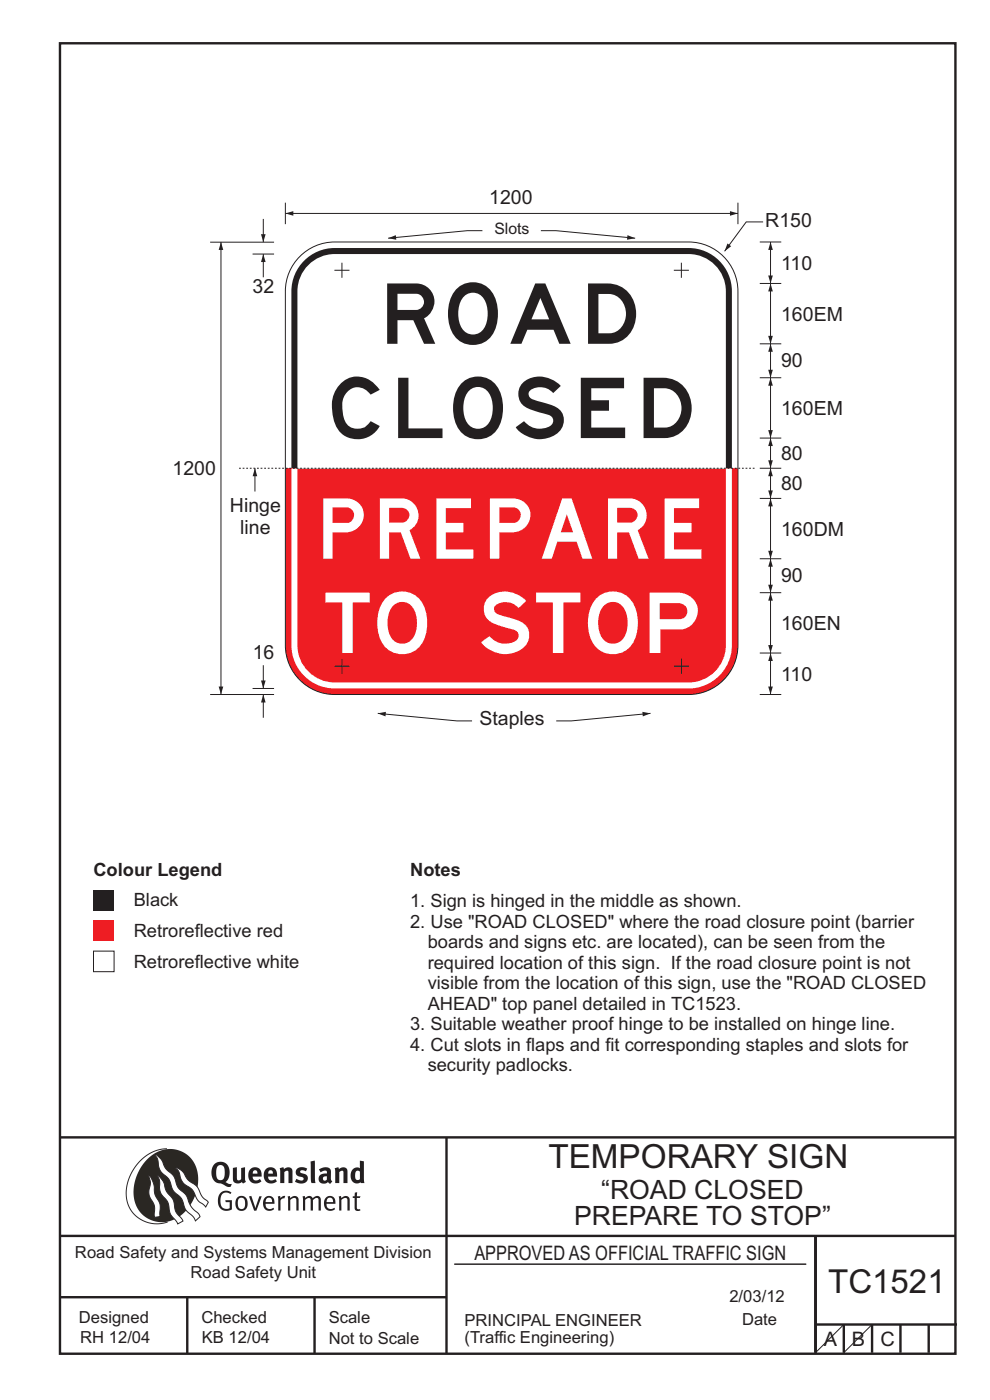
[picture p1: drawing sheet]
<svg xmlns="http://www.w3.org/2000/svg" width="210mm" height="297mm" viewBox="0 0 210 297" stroke-linecap="round" stroke-linejoin="round" font-family="sans-serif">
<g fill="none" stroke="#231f20" stroke-width=".51">
<path d="M12.7 9.2h190v278h-190zM12.7 241.3h190M94.7 241.4v45.8M12.7 275.2h82M12.7 262.2h190.1M39.7 275.2v12M66.7 275.2v12M173 262.1v24.9M173 281h30M179 281v6M185 281v6M191 281v6"/>
<path d="M197 281v6"/>
</g>
<path d="M96.4 268.2h74.6" fill="none" stroke="#231f20" stroke-width=".21"/>
<path d="M35.4 243.7a9.5 9.5 0 0 0-8.6 10.4 6.5 6.5 0 0 0 8.8 5.1" fill="none" stroke="#2a2723" stroke-width=".21"/>
<path d="M31.3 245.9a6.1 6.1 0 0 1 7.3-1.6 6.1 6.1 0 0 1 3.4 6.6 8.8 8.8 0 0 1-7.2 8.4 6.1 6.1 0 0 1-6.4-7.5 10.5 10.5 0 0 1 2.9-5.9z" fill-rule="evenodd" fill="#2a2723"/>
<g fill="#fff" stroke="#2a2723" stroke-width=".21">
<path d="M31.6 249.3l.3 .3 .6 1.2 .4 2.6 1 2 .1 2.7-1.2 .1-.1-2.4-.9-1.8-.2-.7 .3-2.4z" fill-rule="evenodd"/>
<path d="M37.2 247.7l.5 .1 .9 .6 1.3 1.9 1.9 1.5 1.1 2.1 1.3 1.2-.6 1-1.6-1.5-1.2-2.2-2-1.5-.5-.9-.4-1.5z" fill-rule="evenodd"/>
<path d="M32.8 244.9l.4 .1 .9 .8 1 2.1 1.7 1.5 1 2.5 1.6 1.6 1.2 2.5 1.6 1.6 .2 .5-.9 .9-.5-.9-1.6-1.5-1-2.4-1.7-1.7-.9-2.4-1.8-1.7-.3-.9-.3-1.6z" fill-rule="evenodd"/>
<path d="M33.4 249.4l.5 .3 .7 .9 .7 2.1 1.5 1.9 .5 2.5 1.5 1.8v.1l-1.1 .6-1.6-2.1-.6-2.5-1.4-1.9-.3-1v-1.6z" fill-rule="evenodd"/>
</g>
<g fill="#231f20">
<path d="M46.8 253.1l.5-.4 .7-.1 .6 .1 .5 .3-.2 .3-.9-.3-.8 .2-.3 .7-.1 1.1 .1 .6 .3 .5 .5 .3h.6l.4-.1v-1.3h-.8l-.1-.4h1.4v2l-.7 .2-.8 .1-.6-.3-.5-.4-.3-.8-.1-1 .2-.7z" fill-rule="evenodd"/>
<path d="M50.7 254.3l.7-.2 .5 .5 .1 1.2-.2 .4-.3 .2h-.5l-.4-.3-.2-1.1zM50.4 254l-.5 1.1 .3 1.2 .7 .5 1-.1 .4-.4 .2-.5v-.8l-.2-.7-.3-.4-.5-.2h-.6z" fill-rule="evenodd"/>
<path d="M52.8 253.8l.5-.1 .9 2.6 .8-2.5h.5l-1.1 3h-.5z" fill-rule="evenodd"/>
<path d="M56.6 254.2l.4-.1 .4 .1 .2 .3 .1 .5h-1.4zM56.2 254l-.4 1v.7l.3 .6 .4 .4 .5 .2 1.1-.3 .1-.1-.2-.3-.6 .3-.7-.2-.3-.2-.1-.6v-.1h1.9l-.2-1.2-.8-.5-.5 .1z" fill-rule="evenodd"/>
<path d="M58.9 253.8l.5-.1 .1 .5 .4-.4 .6-.1-.2 .5-.4 .1-.4 .3v2.2h-.5z" fill-rule="evenodd"/>
<path d="M61 253.8l.5-.1a.24 .24 0 0 0 .1 .4 .24 .24 0 0 0 .3-.2l.8-.2 .6 .5v2.6h-.4l-.1-2.3-.1-.3-.3-.1-.8 .5v2.2h-.5z" fill-rule="evenodd"/>
<path d="M64.2 253.8l.4-.1a.23 .23 0 0 0 .2 .4 .23 .23 0 0 0 .3-.2l.5-.2 .6 .2a.23 .23 0 0 0 .2 .2 .23 .23 0 0 0 .2-.1l.8-.3 .6 .4 .1 2.7h-.5v-2.3l-.1-.3-.3-.1-.8 .5v2.2h-.5v-2.3l-.1-.3-.3-.1-.8 .4v2.3h-.4z" fill-rule="evenodd"/>
<path d="M69.5 254.2l.5-.1 .4 .1 .3 .8h-1.4zM69.2 254l-.5 1 .1 .7 .2 .6 .4 .4 .4 .2 1.1-.3 .2-.1-.2-.3-.6 .3-.7-.2-.3-.4v-.5h1.9l-.2-1.2-.4-.3-.5-.2-.5 .1z" fill-rule="evenodd"/>
<path d="M71.8 253.8l.5-.1a.24 .24 0 0 0 .1 .4 .24 .24 0 0 0 .4-.2l.7-.2 .6 .5 .1 2.6h-.5v-2.3l-.1-.3-.3-.1-.9 .5v2.2h-.4z" fill-rule="evenodd"/>
<path d="M75.3 253l.5-.1-.1 .9h.8l-.2 .3h-.6v2.2l.2 .2h.5v.3l-.2 .1-.6-.1-.4-.3v-2.4h-.4v-.3h.4z" fill-rule="evenodd"/>
<path d="M46.2 247.4l.4-.2h.4l.6 .6v1.8l-.2 .5-.3 .2h-.8l-.3-.6-.1-1.5zM45.5 246.9l-.4 .7-.2 .8v1l.3 .9 .7 .6 1 .2 1.6 .7 .4-.1 .3-.5h-.6l-.8-.4 .7-1 .2-1.5a1.91 1.91 0 0 0-1.1-1.7 1.91 1.91 0 0 0-2.1 .3z" fill-rule="evenodd"/>
<path d="M49.4 247.8l.8-.2 .1 2.5 .1 .2 .3 .1 .5-.3v-2.3l.8-.2v2.6l.2 .5-.7 .3a.39 .39 0 0 0-.7 0h-.8l-.5-.4z" fill-rule="evenodd"/>
<path d="M53.8 248.4l.3-.1h.3l.2 .7h-1zM53.1 248l-.3 .5-.1 .8v.7l.4 .6 .5 .4 .6 .1 .7-.1 .6-.4-.4-.5-.4 .3h-.5l-.4-.2-.2-.3v-.3h1.9l-.1-1-.3-.6-1-.4-.5 .1z" fill-rule="evenodd"/>
<path d="M57.1 248.4l.2-.1h.4l.2 .7h-1zM56.4 248l-.3 .6-.2 .8 .2 .7 .3 .5 .5 .4 .6 .1 .6-.1 .6-.4-.3-.5-.6 .3h-.5l-.4-.6v-.2h1.9l-.1-1-.3-.6-.5-.3-.5-.1-.5 .1z" fill-rule="evenodd"/>
<path d="M59.3 247.8l.8-.2 .1 .4 1-.4 .7 .3 .1 .5v2.6h-.8v-2.3l-.3-.3-.6 .3v2.3h-.9z" fill-rule="evenodd"/>
<path d="M63 248l.9-.4 1.3 .3-.3 .6-.9-.2-.3 .2 .1 .3 1 .3 .4 .4v.8l-.4 .6-1.1 .2-1.1-.4 .3-.6 1 .3h.3l.2-.3-.1-.3-1-.3-.4-.3-.2-.6z" fill-rule="evenodd"/>
<path d="M68.6 249.7l.7-.2v.7l-.3 .3-.3-.1-.2-.3zM67.7 248.1l.3 .6 .8-.4 .5 .2a.35 .35 0 0 1 0 .5 .35 .35 0 0 1-.5 0l-1 .4-.2 .9 .2 .4 .3 .3h1.1a.49 .49 0 0 1 .8 .2l.5-.6-.3-.4v-1.7l-.2-.5-.4-.3-.6-.1z" fill-rule="evenodd"/>
<path d="M71 247.8l.8-.2 .1 .4 1-.4 .6 .3 .2 .5v2.6h-.8v-2.3l-.3-.3-.6 .3v2.3h-.9z" fill-rule="evenodd"/>
<path d="M75.6 248.5l.3-.1 .4 .2v1.5l-.3 .2-.4-.1-.2-.3v-.9zM76.3 246.2v1.3a.19 .19 0 0 1 0 .3 .19 .19 0 0 1-.3-.1l-.8 .1-.6 .5-.2 .9 .1 1 .3 .5 .6 .3h.6l.5-.2v.2h.8l-.1-4.6z" fill-rule="evenodd"/>
<path d="M65.9 246.4l.9-.2 .1 4.8h-.8l-.1-.3z" fill-rule="evenodd"/>
</g>
<path d="M179 281l-6 6" fill="none" stroke="#231f20" stroke-width=".21"/>
<path d="M19.8 188.8h4.4v4.4h-4.4z" fill-rule="evenodd" fill="#231f20"/>
<path d="M19.8 201.8h4.4v4.3h-4.4z" fill-rule="evenodd" fill="#fff" stroke="#231f20" stroke-width=".21"/>
<path d="M19.8 195.2h4.4v4.4h-4.4z" fill-rule="evenodd" fill="#ee1d23"/>
<path d="M185 281l-6 6" fill="none" stroke="#231f20" stroke-width=".21"/>
<path d="M64.1 54a10.4 10.4 0 0 1 6.9-2.7h75.1a10.5 10.5 0 0 1 10.4 10.5v37.5h-96v-37.5a10.4 10.4 0 0 1 3.6-7.8z" fill-rule="evenodd" fill="#fff"/>
<path d="M64.5 55.3a9.1 9.1 0 0 1 6.5-2.7h75.1a9.2 9.2 0 0 1 9.2 9.2v37.5h-93.5v-37.5a9.1 9.1 0 0 1 2.7-6.5z" fill-rule="evenodd" fill="#231f20"/>
<path d="M60.5 99.3h96v37.6a10.5 10.5 0 0 1-10.4 10.4h-75.1a10.5 10.5 0 0 1-10.5-10.4zM61.8 99.3h93.5v37.6a9.2 9.2 0 0 1-9.2 9.2h-75.1a9.2 9.2 0 0 1-9.2-9.2zM63.1 99.3h90.9v37.6a7.9 7.9 0 0 1-7.9 7.9h-75.1a7.9 7.9 0 0 1-7.9-7.9z" fill-rule="evenodd" fill="#ee1d23"/>
<path d="M65.4 56.2a7.9 7.9 0 0 1 5.6-2.3h75.1a7.9 7.9 0 0 1 7.9 7.9v37.5h-90.9v-37.5a7.9 7.9 0 0 1 2.3-5.6z" fill-rule="evenodd" fill="#fff"/>
<path d="M163.4 138.5v8.8" fill="none" stroke="#231f20" stroke-width=".21"/>
<g fill="#231f20">
<path d="M163.4 138.5l.5 1.7h-.9z"/>
<path d="M163 145.6h.9l-.5 1.7z"/>
</g>
<path d="M163.4 118.5v7.2" fill="none" stroke="#231f20" stroke-width=".21"/>
<g fill="#231f20">
<path d="M163.4 118.5l.5 1.7h-.9z"/>
<path d="M163 124h.9l-.5 1.7z"/>
</g>
<path d="M163.4 125.7v12.8" fill="none" stroke="#231f20" stroke-width=".21"/>
<g fill="#231f20">
<path d="M163.4 125.7l.5 1.7h-.9z"/>
<path d="M163 136.8h.9l-.5 1.7z"/>
</g>
<path d="M60.5 45.3h96M156.5 43v4.6M161.2 125.7h4.5M161.2 138.5h4.5M161.2 147.3h4.5" fill="none" stroke="#231f20" stroke-width=".21"/>
<g fill="#231f20">
<path d="M60.5 45.3l1.7-.5v1z"/>
<path d="M154.8 44.8l1.7 .5-1.7 .5z"/>
</g>
<path d="M161.9 47.1h-3.6l-4.6 6.2" fill="none" stroke="#231f20" stroke-width=".21"/>
<path d="M154.3 51.7l.8 .5-1.4 1.1z" fill="#231f20"/>
<path d="M50.7 99.3h109.7" fill="none" stroke="#231f20" stroke-width=".21" stroke-dasharray=".4 .4" stroke-linecap="butt"/>
<path d="M60.5 43v4.6M163.4 99.3v6.4" fill="none" stroke="#231f20" stroke-width=".21"/>
<g fill="#231f20">
<path d="M163.4 99.3l.5 1.7h-.9z"/>
<path d="M163 104h.9l-.5 1.7z"/>
</g>
<path d="M163.4 105.7v12.8" fill="none" stroke="#231f20" stroke-width=".21"/>
<g fill="#231f20">
<path d="M163.4 105.7l.5 1.7h-.9z"/>
<path d="M163 116.8h.9l-.5 1.7z"/>
</g>
<path d="M163.4 92.9v6.4M161.2 105.7h4.5M161.2 118.5h4.5" fill="none" stroke="#231f20" stroke-width=".21"/>
<g fill="#231f20">
<path d="M163.4 92.9l.5 1.7h-.9z"/>
<path d="M163 97.6h.9l-.5 1.7z"/>
</g>
<path d="M163.4 72.9v7.2M161.2 99.3h4.5" fill="none" stroke="#231f20" stroke-width=".21"/>
<g fill="#231f20">
<path d="M163.4 72.9l.5 1.7h-.9z"/>
<path d="M163 78.4h.9l-.5 1.7z"/>
</g>
<path d="M163.4 80.1v12.8" fill="none" stroke="#231f20" stroke-width=".21"/>
<g fill="#231f20">
<path d="M163.4 80.1l.5 1.7h-.9z"/>
<path d="M163 91.2h.9l-.5 1.7z"/>
</g>
<path d="M163.4 60.1v12.8M161.2 80.1h4.5M161.2 92.9h4.5" fill="none" stroke="#231f20" stroke-width=".21"/>
<g fill="#231f20">
<path d="M163.4 60.1l.5 1.7h-.9z"/>
<path d="M163 71.2h.9l-.5 1.7z"/>
</g>
<path d="M163.4 51.3v8.8M161.2 60.1h4.5M161.2 72.9h4.5" fill="none" stroke="#231f20" stroke-width=".21"/>
<g fill="#231f20">
<path d="M163.4 51.3l.5 1.7h-.9z"/>
<path d="M163 58.4h.9l-.5 1.7z"/>
</g>
<path d="M46.9 51.3v96M161.2 51.3h4.5" fill="none" stroke="#231f20" stroke-width=".21"/>
<g fill="#231f20">
<path d="M46.9 51.3l.5 1.7h-1z"/>
<path d="M46.4 145.6h1l-.5 1.7z"/>
</g>
<path d="M44.6 51.4h13.5M44.6 147.3h13.5M55.9 147.3v5" fill="none" stroke="#231f20" stroke-width=".21"/>
<path d="M55.9 147.3l.4 1.7h-.9z" fill="#231f20"/>
<path d="M55.9 141.1v5" fill="none" stroke="#231f20" stroke-width=".21"/>
<path d="M55.4 144.4h.9l-.4 1.7z" fill="#231f20"/>
<path d="M55.9 53.9v4.9M53.6 146.1h4.5" fill="none" stroke="#231f20" stroke-width=".21"/>
<path d="M55.9 53.9l.4 1.7h-.9z" fill="#231f20"/>
<path d="M53.6 53.9h4.5M55.9 46.4v5" fill="none" stroke="#231f20" stroke-width=".21"/>
<path d="M55.4 49.7h.9l-.4 1.7z" fill="#231f20"/>
<path d="M54.1 99.3v5" fill="none" stroke="#231f20" stroke-width=".21"/>
<path d="M54.1 99.3l.5 1.7h-1z" fill="#231f20"/>
<path d="M70.9 57.3h3.2M72.5 55.7v3.2M102.3 48.9h-3.2l-16.8 1.6M142.9 57.3h3.2M144.5 55.7v3.2M72.5 139.7v3.2M144.5 139.7v3.2M70.9 141.3h3.2M142.9 141.3h3.2" fill="none" stroke="#231f20" stroke-width=".21"/>
<path d="M82.3 50.5l1.7-.6 .1 1z" fill="#231f20"/>
<path d="M114.7 48.9h3.2l16.8 1.6" fill="none" stroke="#231f20" stroke-width=".21"/>
<path d="M133.1 49.9l1.6 .6-1.7 .4z" fill="#231f20"/>
<path d="M80.1 151.3l16.8 1.6h3.2" fill="none" stroke="#231f20" stroke-width=".21"/>
<path d="M80.1 151.3l1.8-.3-.1 1z" fill="#231f20"/>
<path d="M138 151.3l-16.8 1.6h-3.2" fill="none" stroke="#231f20" stroke-width=".21"/>
<path d="M136.3 151l1.7 .3-1.6 .7z" fill="#231f20"/>
<path d="M64.1 54a10.4 10.4 0 0 1 6.9-2.7h75.1a10.5 10.5 0 0 1 10.4 10.5v75.1a10.5 10.5 0 0 1-10.4 10.4h-75.1a10.5 10.5 0 0 1-10.5-10.4v-75.1a10.4 10.4 0 0 1 3.6-7.8z" fill="none" stroke="#231f20" stroke-width=".21"/>
<g font-size="12.8" fill="#231f20">
<text x="82.1" y="72.9">ROAD</text>
<text x="70.3" y="92.9">CLOSED</text>
</g>
<g font-size="12.8" fill="#fff">
<text x="68.6" y="118.5">PREPARE</text>
<text x="69" y="138.5">TO</text>
<text x="102.1" y="138.5">STOP</text>
</g>
<text font-size="7.1" fill="#231f20" x="116.3" y="247.8">TEMPORARY SIGN</text>
<text font-size="7" fill="#231f20" x="175.7" y="274.2">TC1521</text>
<g font-size="5.6" fill="#231f20">
<text x="127.5" y="254.4">“ROAD CLOSED</text>
<text x="121.8" y="260">PREPARE TO STOP”</text>
</g>
<g font-size="4.2" fill="#231f20">
<text x="100.6" y="267.2">APPROVED AS OFFICIAL TRAFFIC SIGN</text>
<text x="174.7" y="285.6">A</text>
<text x="180.7" y="285.6">B</text>
<text x="186.7" y="285.6">C</text>
</g>
<g font-size="4.1" fill="#231f20">
<text x="103.8" y="43.2">1200</text>
<text x="162.3" y="48.2">R150</text>
<text x="165.7" y="57.2">110</text>
<text x="53.6" y="62.2">32</text>
<text x="165.7" y="68">160EM</text>
<text x="165.7" y="78">90</text>
<text x="165.7" y="88">160EM</text>
<text x="36.6" y="100.8">1200</text>
<text x="165.7" y="97.6">80</text>
<text x="165.7" y="104">80</text>
<text x="48.8" y="108.7">Hinge</text>
<text x="51" y="113.3">line</text>
<text x="165.7" y="113.6">160DM</text>
<text x="165.7" y="123.6">90</text>
<text x="165.7" y="133.6">160EN</text>
<text x="53.6" y="139.8">16</text>
<text x="165.7" y="144.4">110</text>
<text x="101.7" y="153.7">Staples</text>
</g>
<g font-size="3.9" fill="#231f20">
<text x="19.8" y="185.8">Colour Legend</text>
<text x="87" y="185.8">Notes</text>
<text x="28.4" y="192.3">Black</text>
<text x="87" y="192.5">1. Sign is hinged in the middle as shown.</text>
<text x="87" y="196.8">2. Use &quot;ROAD CLOSED&quot; where the road closure point (barrier</text>
<text x="28.4" y="198.7">Retroreflective red</text>
<text x="90.7" y="201.2">boards and signs etc. are located), can be seen from the</text>
<text x="28.4" y="205.3">Retroreflective white</text>
<text x="90.7" y="205.5">required location of this sign. If the road closure point is not</text>
<text x="90.7" y="209.9">visible from the location of this sign, use the &quot;ROAD CLOSED</text>
<text x="90.7" y="214.2">AHEAD&quot; top panel detailed in TC1523.</text>
<text x="87" y="218.5">3. Suitable weather proof hinge to be installed on hinge line.</text>
<text x="87" y="222.9">4. Cut slots in flaps and fit corresponding staples and slots for</text>
<text x="90.7" y="227.2">security padlocks.</text>
</g>
<g font-size="3.5" fill="#231f20">
<text x="15.9" y="266.8">Road Safety and Systems Management Division</text>
<text x="40.4" y="271.1">Road Safety Unit</text>
<text x="16.7" y="280.6">Designed</text>
<text x="42.7" y="280.6">Checked</text>
<text x="69.7" y="280.6">Scale</text>
<text x="98.5" y="281.3">PRINCIPAL ENGINEER</text>
<text x="154.7" y="276.2">2/03/12</text>
<text x="157.4" y="281.2">Date</text>
<text x="17" y="284.8">RH 12/04</text>
<text x="42.8" y="284.8">KB 12/04</text>
<text x="69.7" y="285.2">Not to Scale</text>
<text x="98.5" y="284.8">(Traffic Engineering)</text>
</g>
<text font-size="3.4" fill="#231f20" x="104.9" y="49.7">Slots</text>
</svg>
